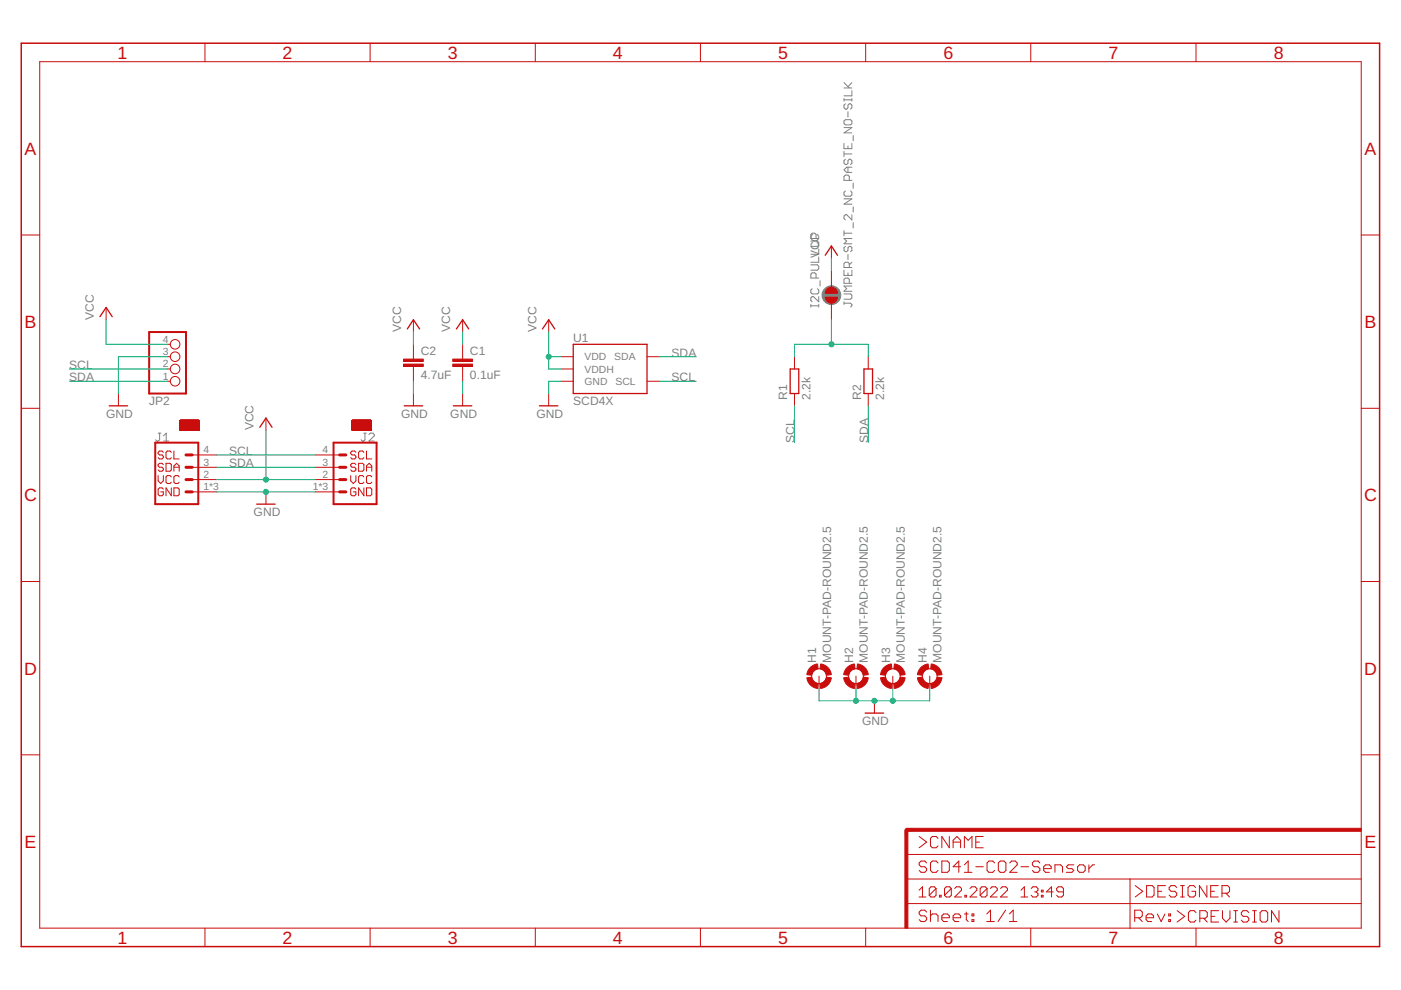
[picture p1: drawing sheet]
<svg xmlns="http://www.w3.org/2000/svg" width="297mm" height="210mm" viewBox="0 0 297 210" stroke-linecap="round" stroke-linejoin="round" font-family="sans-serif">
<g fill="none" stroke="#808080" stroke-width=".21">
<path d="M178.9 18.6h1.7M178.9 17.5l1.2 1.1M180.6 19.2v1.1h-1.7M180.6 17.5l-.8 .9M178.9 25.7l.3-.3h1.1l.3 .3v.5l-.3 .3h-1.1l-.3-.3zM178.9 30.4v1.1h1.7v-1.1M178.9 20.9v.5M178.9 32.1v1.1M178.9 32.6h1.7M178.9 27.1h1.7l-1.7 1.1h1.7M178.9 21.2h1.7M179.2 22l-.3 .3v.5l.3 .3h.3l.3-.3v-.5l.3-.3h.2l.3 .3v.5l-.3 .3"/>
<path d="M179.2 33.8l-.3 .3v.5l.3 .3h.3l.3-.3v-.5l.3-.3h.2l.3 .3v.5l-.3 .3M179.8 23.7v1.1M179.8 31v.5M179.8 35.5v1.1M180.1 38.2v-.8l-.3-.3h-.6l-.3 .3v.8h1.7M180.6 20.9v.5M180.6 35.5h-1.1l-.6 .5 .6 .6h1.1M180.9 28.7v1.1M180.9 38.8v1.1M171.9 51.1h1.4l.3 .3v.6l-.3 .2h-1.4M171.9 56.2h1.4l.3 .3v.5l-.3 .3h-1.4M173 50.6v-.9l-.3-.3h-.5l-.3 .3v.9h1.7"/>
<path d="M173 58.9v-.8l-.3-.3h-.5l-.3 .3v.8h1.7M173.6 54.5v1.1h-1.7M173.6 52.8v1.1h-1.7M173.9 59.5v1.1M178.9 57.3v1.1h1.7v-1.1M178.9 48.9v1.1M178.9 49.4h1.7M178.9 42.2h1.7l-1.7 1.1h1.7M179.2 40.5l-.3 .3v.5l.3 .3h1.1l.3-.3v-.5l-.3-.3M179.2 52.2l-.3 .3v.6l.3 .3h.3l.3-.3v-.6l.3-.3h.2l.3 .3v.6l-.3 .3M179.8 53.9v1.1M179.8 57.8v.6"/>
<path d="M180.1 56.7v-.8l-.3-.3h-.6l-.3 .3v.8h1.7M180.6 45.5v1.1l-1.1-1.1h-.3l-.3 .3v.6l.3 .2M180.6 55.6l-.5 .6M180.6 50.6h-1.7l.6 .5-.6 .6h1.7M180.9 43.9v1.1M180.9 47.2v1.1M171.9 64.8h1.7M171.9 64.6v.5M172.2 61.2l-.3 .3v.5l.3 .3h1.1l.3-.3v-.5l-.3-.3M173.6 62.9v1.1l-1.1-1.1h-.3l-.3 .3v.5l.3 .3M173.6 64.6v.5M178.9 64.3h1.4l.3 .3v.2l-.3 .3"/>
<path d="M178.9 62.3h1.4l.3 .3v.6l-.3 .2h-1.4M178.9 64v.6M180.1 60.1v-.9l-.3-.2h-.6l-.3 .2v.9h1.7M180.6 60.6h-1.7l.6 .6-.6 .6h1.7M33.5 91.8h.6M33.8 91.8v1.4l-.3 .3h-.2l-.3-.3M34.7 93.5h1.1M34.7 92.4l.5-.6v1.7M77.1 91.8h.6M77.4 91.8v1.4l-.3 .3h-.3l-.2-.3M78.2 92.1l.3-.3h.6l.3 .3v.3l-1.2 1.1h1.2"/>
</g>
<circle cx="176.3" cy="62.6" r="1.99" fill="#808080" stroke="#808080" stroke-width=".21"/>
<g fill="none" stroke="#c90d0c" stroke-width=".28">
<path d="M175 54.1l1.3-1.9 1.3 1.9M21.2 67.1l1.3-1.9 1.3 1.9M86.4 69.7l1.3-1.9 1.3 1.9M96.8 69.7l1.3-1.9 1.3 1.9M115 69.7l1.3-1.9 1.3 1.9M121.5 73h15.7v10.4h-15.7zM167.5 78.2h1.9v5.2h-1.9zM183.2 78.2h1.8v5.2h-1.8zM23.2 86h3.9M55.1 90.6l1.3-2 1.3 2M85.7 86h3.9M96.1 86h3.9"/>
<path d="M114.4 86h3.9M54.4 106.9h3.9M183.4 151.2h3.9"/>
</g>
<g fill="none" stroke="#c90d0c" stroke-width=".21">
<path d="M8.4 13.1h280.2v183.7h-280.2zM43.5 9.2v3.9M78.5 9.2v3.9M113.5 9.2v3.9M148.5 9.2v3.9M183.5 9.2v3.9M218.5 9.2v3.9M253.6 9.2v3.9M4.5 49.8h3.9M176.3 52.2v2.6M176.3 57.4v3.5M288.6 49.8h3.9"/>
<path d="M22.5 65.2v2.6M35.5 75.6h.6M35.5 78.2h.6M35.5 73h.6M87.7 67.8v2.6M87.7 73v3.1M87.7 77.7v3.1M98.1 67.8v2.6M98.1 73v3.1M98.1 77.7v3.1M116.3 67.8v2.6M118.9 75.6h2.6"/>
<path d="M118.9 78.2h2.6M137.2 75.6h2.6M168.4 75.6v2.6M176.3 64.3v3.5M184.1 75.6v2.6M4.5 86.6h3.9M25.1 83.4v2.6M34.6 98.5l-.2-.3h-.6l-.3 .3v.3l.3 .3h.6l.2 .3v.2l-.2 .3h-.6l-.3-.3M34.6 95.9l-.2-.3h-.6l-.3 .3v.3l.3 .3h.6l.2 .3v.2l-.2 .3h-.6l-.3-.3M35.2 98.2h.8l.3 .3v1.1l-.3 .3h-.8zM35.5 80.8h.6M36.3 95.9l-.3-.3h-.5l-.3 .3v1.1l.3 .3h.5l.3-.3"/>
<path d="M36.9 99.1h1.1M36.9 95.6v1.7h1.1M36.9 99.9v-1.1l.5-.6 .6 .6v1.1M38.1 91.1h4.1M38.1 91h.3M38.1 90.9h.2M38.1 90.8h.2M38.1 90.7h.2M38.1 90.6h.2M38.1 90.5h.2M38.1 90.4h.2M38.1 90.3h.2"/>
<path d="M38.1 90.2h.2M38.1 90.1h.2M38.1 90h.2M38.1 89.9h.2M38.1 89.8h1.2M38.1 89.7h1.2M38.1 89.5h4.1M38.1 89.4h1.5M38.1 89.3l1.5 .1M38.1 89.3h1.4M38.1 89.2h4.1M38.2 91.1h4"/>
<path d="M38.2 89.2h4M38.2 91.2h4M38.2 89.1h3.9M38.3 91.2h3.8M38.5 91h2.7M38.5 90.9h2.7M38.5 90.8h2.7M38.5 90.7l2.7 .1M38.5 90.7h.1M38.5 90.4h.4M38.5 90.3h.4M38.5 90.2h.4"/>
<path d="M38.5 90.1h.4M38.5 90h.4M38.5 89.9h.4M38.5 90.5h.4M38.5 90.6h.3M38.6 90.6h.2M38.7 90.6h.1M38.7 90.7v.1M38.8 90.7h.2M38.9 90.5h-.4M38.9 90.6h.1M39.1 90.7v.1"/>
<path d="M39.1 90.6h.7M39.1 90.4h.8M39.1 90.3h.7M39.1 90.2h.7M39.1 90.1l.5 .1M39.1 90.1h.4M39.1 90l.3 .1M39.1 90h.3M39.1 89.9h.2M39.1 90.6h.2M39.1 90.7h.2M39.3 89.8l-1.2 .1"/>
<path d="M39.3 89.7h-1.2M39.4 89.6h-1.3M39.5 89.8h2.7M39.5 89.9h.7M39.5 89.7h2.7M39.5 89.6h-1.4M39.5 90.7v.1M39.5 90.6h.1M39.5 89.7h.1M39.6 90h.6M39.6 89.6h.2M39.6 89.5h-1.5"/>
<path d="M39.6 89.3h.1M39.6 90.6h.1M39.6 90.7l.1 .1M39.6 89.5h.1M39.7 89.3v.1M39.7 90h.5M39.7 89.4h2.5M39.8 89.6h.1M39.8 89.5h2.4M39.8 89.4h2.4M39.8 90.1h.4M39.8 90.7h.6"/>
<path d="M39.8 89.3h2.4M39.8 90.5l-.7 .1M39.9 90.5h-.8M39.9 90.7h.4M39.9 90.1h.3M39.9 90.6h.4M39.9 90.2h.3M39.9 89.6h2.3M40 90.5h.2M40 90.3h.2M40 90.4h.2M40.4 90.4h.4"/>
<path d="M40.4 90.3h.4M40.4 90.2h.4M40.4 90.1h.4M40.4 90h.4M40.4 89.9h.4M40.4 90.5h.4M40.4 90.6h.3M40.5 90.7v.1M40.5 90.6h.1M40.6 90.7v.1M40.6 90.6h.1M40.7 90.7h.1"/>
<path d="M40.7 99.1h5.3M40.7 96.5h5.3M40.8 90.6h.1M40.8 90.5h-.4M41 90.7h.2M41 90.6h.2M41 90.5h.2M41 90.4h.2M41 90.3h.2M41 90.2h.2M41 90.1h.2M41 90h.2"/>
<path d="M41 89.9h.2M41.4 90h.1M41.4 91h.8M41.4 90.9h.8M41.4 90.8h.8M41.4 90.7h.8M41.4 90.7h.1M41.4 90.6v.1M41.4 90.4h.5M41.4 90.3h.5M41.4 90.2h.5M41.4 90.1h.5"/>
<path d="M41.4 90.5h.4M41.4 90.5h.5M41.4 90.1h.4M41.4 89.9v.1M41.5 90.6h.3M41.5 90h.3M41.5 90.6h.2M41.5 89.9h-.1M41.6 90.7v.1M41.6 90.6h.1M41.6 89.9h.1M41.6 90h.1"/>
<path d="M41.6 89.8v.1M41.7 90.7v.1M41.7 89.8v.1M41.8 89.9h.4M41.8 90.7h.4M41.9 90.7h.3M41.9 89.9h.3M42 90.6h.2M42 90h.2M42 90.5h.2M42 90.4h.2M42 90.1h.2"/>
<path d="M42 90.3h.2M42 90.2h.2M42.1 90.3h.1M56.4 88.6v2.6M66.8 99.1h5.2M66.8 96.5h5.2M74.6 91.1h4.1M74.6 91h.2M74.6 90.9h.2M74.6 90.8h.2M74.6 90.7h.2M74.6 90.6h.2"/>
<path d="M74.6 90.5h.2M74.6 90.4h.2M74.6 90.3h.2M74.6 90.2h.2M74.6 90.1h.2M74.6 90h.2M74.6 89.9h.2M74.6 89.8h1.2M74.6 89.7h1.2M74.6 89.5h4.1M74.6 89.4h1.5M74.6 89.3l1.5 .1"/>
<path d="M74.6 89.3h1.4M74.6 89.2h4.1M74.7 89.2h4M74.7 91.2h4M74.7 89.1h3.9M74.8 91.2h3.8M75 91h2.7M75 90.9h2.7M75 90.8h2.7M75 90.7l2.7 .1M75 90.7h.1M75 90.4h.4"/>
<path d="M75 90.3h.4M75 90.2h.4M75 90.1h.4M75 90h.4M75 89.9h.4M75 90.5h.4M75 90.6h.3M75.1 90.6h.1M75.2 90.7v.1M75.3 90.7h.2M75.4 90.5h-.4M75.4 90.6v.1"/>
<path d="M75.5 98.5l-.3-.3h-.6l-.2 .3v.3l.2 .3h.6l.3 .3v.2l-.3 .3h-.6l-.2-.3M75.5 95.9l-.3-.3h-.6l-.2 .3v.3l.2 .3h.6l.3 .3v.2l-.3 .3h-.6l-.2-.3M75.5 90.7l.1 .1M75.6 90.6h.7M75.6 90.5h.7M75.6 90.4h.7M75.6 90.3h.7M75.6 90.2h.6M75.6 90.1l.5 .1M75.6 90.1h.4M75.6 90l.3 .1M75.6 90h.3"/>
<path d="M75.6 89.9h.2M75.6 90.6h.2M75.6 90.7v.1M75.6 90.7h.2M75.8 89.8l-1.2 .1M75.8 89.7h-1.2M75.9 89.6h-1.3M75.9 89.8h2.8M76 90.6h.2h-.2M76 89.9h.7M76 89.7h2.7M76 89.6h-1.4"/>
<path d="M76 90.7v.1M76 89.7h.1M76 98.2h.9l.3 .3v1.1l-.3 .3h-.9zM76.1 90h.6M76.1 89.6h.2M76.1 89.5h-1.5M76.1 89.3h.1M76.1 90.7l.1 .1M76.1 89.5h.1M76.2 89.3v.1M76.2 90h.5M76.2 89.4h2.5"/>
<path d="M76.2 89.6h.1M76.2 89.5h.1M76.3 89.4h2.4M76.3 89.6h.1M76.3 90.1h.4M76.3 90.7h.6M76.3 89.5h2.4M76.3 89.3h2.4M76.3 90.5l-.7 .1M76.3 90.4h-.7M76.4 90.7h.4M76.4 90.1h.3"/>
<path d="M76.4 89.6h2.3M76.4 90.6h.4M76.4 90.2h.3M76.5 90.6h.2M76.5 90.3h.2M76.5 90.5h.2M76.5 90.4h.2M76.9 90.4h.4M76.9 90.3h.4M76.9 90.2h.4M76.9 90.1h.4M76.9 90h.4"/>
<path d="M76.9 89.9h.4M76.9 90.5h.4M76.9 90.6h.3M77 90.7v.1M77 90.6h.1M77 90.7l.1 .1M77.2 95.9l-.3-.3h-.6l-.3 .3v1.1l.3 .3h.6l.3-.3M77.2 90.7h.1M77.3 90.6l-.1 .1M77.4 90.7h.3M77.4 90.6h.3M77.4 90.5h.3"/>
<path d="M77.4 90.4h.3M77.4 90.3h.3M77.4 90.2h.3M77.4 90.1h.3M77.4 90h.3M77.4 89.9h.3M77.7 99.1h1.1M77.7 95.6v1.7h1.1M77.7 99.9v-1.1l.6-.6 .5 .6v1.1M77.9 90h.1M77.9 91h.8M77.9 90.9h.8"/>
<path d="M77.9 90.8h.8M77.9 90.7h.8M77.9 90.7h.1M77.9 90.6v.1M77.9 90.5h.4M77.9 90.4h.5M77.9 90.3h.5M77.9 90.2h.5M77.9 90.1h.5M77.9 90.6h.1M77.9 90.1h.4M77.9 89.9v.1"/>
<path d="M77.9 90.6h.4M78 90h.3M78 90.6h.2M78 89.9h-.1M78.1 90.7v.1M78.1 90.6h.1M78.1 89.9h.1M78.1 90h.1M78.1 89.8v.1M78.2 90.7v.1M78.2 89.8v.1M78.3 89.9h.4"/>
<path d="M78.3 90.7h.4M78.4 90.7h.3M78.4 90.4h-.5M78.4 89.9h.3M78.4 90.6h.3M78.4 90h.3M78.5 90.6h.2M78.5 90h.2M78.5 90.5h.2M78.5 90.4h.2M78.5 90.1h.2M78.5 90.3h.2"/>
<path d="M78.5 90.2h.2M78.7 91.1l-4 .1M78.7 89.8l-2.8 .1M78.7 89.2l-4.1 .1M87.7 83.4v2.6M98.1 83.4v2.6M116.3 83.4v2.6M118.9 80.8h2.6M137.2 80.8h2.6M168.4 83.4v2.6M184.1 83.4v2.6M288.6 86.6h3.9"/>
<path d="M33.5 100.8v1.2l.6 .5 .5-.5v-1.2M34.6 103.7l-.2-.3h-.6l-.3 .3v1.1l.3 .3h.6l.2-.3v-.5h-.5M36.3 101.1l-.3-.3h-.5l-.3 .3v1.1l.3 .3h.5l.3-.3M36.3 103.4v1.7l-1.1-1.7v1.7M36.9 103.4h.8l.3 .3v1.1l-.3 .3h-.8zM38 101.1l-.3-.3h-.5l-.3 .3v1.1l.3 .3h.5l.3-.3M40.7 104.3h5.3M40.7 101.7h5.3M56.4 104.3v2.6M66.8 104.3h5.2M66.8 101.7h5.2M74.4 100.8v1.2l.5 .5 .6-.5v-1.2"/>
<path d="M75.5 103.7l-.3-.3h-.6l-.2 .3v1.1l.2 .3h.6l.3-.3v-.5h-.6M77.2 101.1l-.3-.3h-.6l-.3 .3v1.1l.3 .3h.6l.3-.3M77.2 103.4v1.7l-1.2-1.7v1.7M77.7 103.4h.8l.3 .3v1.1l-.3 .3h-.8zM78.8 101.1l-.3-.3h-.5l-.3 .3v1.1l.3 .3h.5l.3-.3M4.5 123.3h3.9M288.6 123.3h3.9M173.7 143.4v2.6M181.5 143.4v2.6M185.4 148.6v2.6M189.3 143.4v2.6M197.1 143.4v2.6"/>
<path d="M4.5 160h3.9M194.9 177.4l1.6 1.1-1.6 1.2M198.9 177.8l-.4-.4h-.8l-.4 .4v1.5l.4 .4h.8l.4-.4M201.3 177.4v2.3l-1.6-2.3v2.3M202.1 179.7v-1.5l.8-.8 .8 .8v1.5M202.1 178.5h1.6M204.5 179.7v-2.3l.8 .8 .8-.8v2.3M206.9 178.5h.8M208.5 177.4h-1.6v2.3h1.6M288.6 160h3.9M43.5 196.8v3.9M78.5 196.8v3.9"/>
<path d="M113.5 196.8v3.9M148.5 196.8v3.9M183.5 196.8v3.9M192.2 191.6h96.4M192.2 186.4h96.4M192.2 181.2h96.4M194.9 190.2h1.4M194.9 188.7l.7-.7v2.2M196.5 193.4l-.4-.4h-.8l-.4 .4v.4l.4 .4h.8l.4 .4v.4l-.4 .4h-.8l-.4-.4M196.5 183l-.4-.4h-.8l-.4 .4v.4l.4 .4h.8l.4 .4v.4l-.4 .4h-.8l-.4-.4M197.3 194.2l.4-.4h.8l.4 .4v1.2M197.3 193v2.4"/>
<path d="M198.5 188.4v1.4l-.4 .4h-.7l-.4-.4M198.5 188.4l-.4-.4h-.7l-.4 .4v1.4M198.5 188.4l-1.5 1.4M198.9 183l-.4-.4h-.8l-.4 .4v1.6l.4 .4h.8l.4-.4M199.2 189.8h.3v.4h-.3zM199.7 194.6h1.6v-.4l-.4-.4h-.8l-.4 .4v.8l.4 .4h.8M199.7 182.6h1.2l.4 .4v1.6l-.4 .4h-1.2zM201.7 188.4v1.4l-.4 .4h-.7l-.3-.4M201.7 188.4l-.4-.4h-.7l-.3 .4v1.4M201.7 188.4l-1.4 1.4M202.1 194.6h1.6v-.4l-.4-.4h-.8l-.4 .4v.8l.4 .4h.8M202.4 188.4l.4-.4h.7l.4 .4v.3l-1.5 1.5h1.5"/>
<path d="M203.7 183.8h-1.6l1.2-1.2v2.4M204.5 193.8h.8M204.5 185h1.6M204.5 183.4l.8-.8v2.4M204.6 189.8h.3v.4h-.3zM204.9 193.4v1.6l.4 .4M205.7 188.4l.3-.4h.7l.4 .4v.3l-1.4 1.5h1.4M206.1 193.8h.4v.4h-.4zM206.1 195h.4v.4h-.4zM206.9 183.8h1.6M209.2 195.4h1.6M209.2 193.8l.8-.8v2.4"/>
<path d="M209.3 188.4v1.4l-.4 .4h-.7l-.4-.4M209.3 188.4l-.4-.4h-.7l-.4 .4v1.4M209.3 188.4l-1.5 1.4M210 188.4l.3-.4h.8l.3 .4v.3l-1.4 1.5h1.4M210.9 183l-.4-.4h-.8l-.4 .4v1.6l.4 .4h.8l.4-.4M211.7 183l.4-.4h.8l.4 .4v1.6l-.4 .4h-.8l-.4-.4zM212.1 188.4l.4-.4h.7l.4 .4v.3l-1.5 1.5h1.5M213.2 193l-1.6 2.4M214 195.4h1.6M214 193.8l.8-.8v2.4M214.1 183l.4-.4h.8l.4 .4v.4l-1.6 1.6h1.6M216.5 190.2h1.4"/>
<path d="M216.5 183.8h1.6M216.5 188.7l.7-.7v2.2M218.5 196.8v3.9M218.6 188.4l.4-.4h.7l.4 .4v.3l-.4 .4M219.4 189.1h.3M219.7 189.1l.4 .4v.3l-.4 .4h-.7l-.4-.4M220.5 183l-.4-.4h-.8l-.4 .4v.4l.4 .4h.8l.4 .4v.4l-.4 .4h-.8l-.4-.4M220.8 189.8h.3v.4h-.3zM220.8 188.7h.3v.4h-.3zM221.3 184.2h1.6v-.4l-.4-.4h-.8l-.4 .4v.8l.4 .4h.8M223.3 189.1h-1.4l1-1.1v2.2M223.7 185v-1.6h1.2l.4 .4v1.2"/>
<path d="M225.5 189.1h-1.1l-.4-.4v-.3l.4-.4h.7l.4 .4v1.4l-.4 .4h-.7l-.4-.4M227.7 183.4h-1.2l-.4 .4 .4 .4h.8l.4 .4-.4 .4h-1.2M228.5 183.8l.4-.4h.8l.4 .4v.8l-.4 .4h-.8l-.4-.4zM230.9 183.4v1.6M232.1 183.4h-.4l-.8 .8M239.6 186.4v10.5M240.6 194.6h1.2l.4-.4v-.8l-.4-.4h-1.2v2.4M240.7 187.8l1.6 1.2-1.6 1.2M241.4 194.6l.8 .8M243 194.6h1.6v-.4l-.4-.4h-.8l-.4 .4v.8l.4 .4h.8M243.1 187.8h1.2l.4 .4v1.6l-.4 .4h-1.2zM245.4 193.8l.8 1.6 .8-1.6"/>
<path d="M245.5 189h.8M247.1 187.8h-1.6v2.4h1.6M247.8 193.8h.4v.4h-.4zM247.8 195h.4v.4h-.4zM249.5 188.2l-.4-.4h-.8l-.4 .4v.4l.4 .4h.8l.4 .4v.4l-.4 .4h-.8l-.4-.4M249.6 193.1l1.6 1.2-1.6 1.2M250.3 190.2h.8M250.3 187.8h.8M250.7 187.8v2.4M253.5 188.2l-.4-.4h-.8l-.4 .4v1.6l.4 .4h.8l.4-.4v-.8h-.8M253.6 193.5l-.4-.4h-.8l-.4 .4v1.6l.4 .4h.8l.4-.4M253.6 196.8v3.9"/>
<path d="M254.4 194.7h1.2l.4-.4v-.8l-.4-.4h-1.2v2.4M255.2 194.7l.8 .8M255.9 187.8v2.4l-1.6-2.4v2.4M256.7 189h.8M256.8 194.3h.8M258.3 187.8h-1.6v2.4h1.6M258.4 193.1h-1.6v2.4h1.6M259.1 189.4h1.2l.4-.4v-.8l-.4-.4h-1.2v2.4M259.2 193.1v1.6l.8 .8 .8-.8v-1.6M259.9 189.4l.8 .8M261.6 193.1h.8M261.6 195.5h.8"/>
<path d="M262 193.1v2.4M264.8 193.5l-.4-.4h-.8l-.4 .4v.4l.4 .4h.8l.4 .4v.4l-.4 .4h-.8l-.4-.4M265.6 193.1h.8M265.6 195.5h.8M266 193.1v2.4M267.6 193.1h.8l.4 .4v1.6l-.4 .4h-.8l-.4-.4v-1.6zM271.2 193.1v2.4l-1.6-2.4v2.4"/>
<circle cx="37.1" cy="73" r="1.02"/>
<circle cx="37.1" cy="75.6" r="1.02"/>
<circle cx="37.1" cy="78.2" r="1.02"/>
<circle cx="37.1" cy="80.8" r="1.02"/>
<circle cx="173.7" cy="143.4" r="1.57"/>
<circle cx="181.5" cy="143.4" r="1.57"/>
<circle cx="189.3" cy="143.4" r="1.57"/>
<circle cx="197.1" cy="143.4" r="1.57"/>
</g>
<g fill="#c90d0c" stroke="#c90d0c" stroke-width=".21">
<path d="M191.9 176h.6v20.8h-.6z"/>
<path d="M192.2 175.6h96.4v.7h-96.4z"/>
<path d="M85.6 77.2h4.1v.5h-4.1z"/>
<path d="M85.6 76.1h4.1v.5h-4.1z"/>
<path d="M96 77.2h4.2v.5h-4.2z"/>
<path d="M96 76.1h4.2v.5h-4.2z"/>
</g>
<path d="M39.4 99.1h1.3M39.4 96.5h1.3M72 99.1h1.3M72 96.5h1.3M39.4 101.7h1.3M39.4 104.3h1.3M72 101.7h1.3M72 104.3h1.3M193.5 175.9h-1.3v1.3" fill="none" stroke="#c90d0c" stroke-width=".63"/>
<path d="M4.5 9.2h288v191.5h-288z" fill="none" stroke="#c90d0c" stroke-width=".32"/>
<g fill="#c90d0c" stroke="#c90d0c" stroke-width=".21">
<path d="M171.7 141.7l.6-.6 1-.3 .2 1-.9 .5-.5 .9-1-.2 .1-.6z" fill-rule="evenodd"/>
<path d="M171.1 143.7l1-.1 .5 .9 .9 .4-.2 1.1a2.56 2.56 0 0 1-2.2-2.3z" fill-rule="evenodd"/>
<path d="M173.9 144.9l.9-.4 .4-.9 1.1 .1a2.56 2.56 0 0 1-2.3 2.3z" fill-rule="evenodd"/>
<path d="M174 140.8a2.56 2.56 0 0 1 2.3 2.2l-1.1 .2-.4-.9-.9-.5z" fill-rule="evenodd"/>
<path d="M179.5 141.7l.6-.6 1.1-.3 .1 1a1.6 1.6 0 0 0-1.4 1.4l-1-.2 .1-.6z" fill-rule="evenodd"/>
<path d="M178.9 143.7l1-.1 .2 .6a1.52 1.52 0 0 0 1.2 .7l-.1 1.1a2.61 2.61 0 0 1-2.3-2.3z" fill-rule="evenodd"/>
<path d="M181.7 144.9a1.6 1.6 0 0 0 1.3-1.3l1.1 .1a2.56 2.56 0 0 1-2.3 2.3z" fill-rule="evenodd"/>
<path d="M181.8 140.8a2.61 2.61 0 0 1 2.3 2.2l-1.1 .2-.2-.7a1.52 1.52 0 0 0-1.1-.7z" fill-rule="evenodd"/>
<path d="M187.3 141.7l.7-.6 1-.3 .1 1a1.6 1.6 0 0 0-1.4 1.4l-1-.2 .1-.6z" fill-rule="evenodd"/>
<path d="M186.7 143.7l1-.1 .3 .6a1.52 1.52 0 0 0 1.1 .7l-.1 1.1a2.61 2.61 0 0 1-2.3-2.3z" fill-rule="evenodd"/>
<path d="M190.9 143.6l1 .1a2.56 2.56 0 0 1-2.3 2.3l-.1-1.1 .9-.4z" fill-rule="evenodd"/>
<path d="M189.6 140.8a2.56 2.56 0 0 1 2.3 2.2l-1 .2-.5-.9-.9-.5z" fill-rule="evenodd"/>
<path d="M195.1 141.7l.7-.6 1-.3 .1 1-.9 .5-.4 .9-1.1-.2 .2-.6z" fill-rule="evenodd"/>
<path d="M194.5 143.7l1.1-.1 .4 .9 .9 .4-.1 1.1a2.56 2.56 0 0 1-2.3-2.3z" fill-rule="evenodd"/>
<path d="M197.3 144.9a1.66 1.66 0 0 0 1.4-1.3l1 .1a2.56 2.56 0 0 1-2.3 2.3z" fill-rule="evenodd"/>
<path d="M197.4 140.8a2.61 2.61 0 0 1 2.3 2.2l-1 .2-.2-.7a1.52 1.52 0 0 0-1.2-.7z" fill-rule="evenodd"/>
<path d="M175.4 61.2a1.32 1.32 0 0 1 1.4-.2 1.32 1.32 0 0 1 .8 1.2h-2.6v-.5z" fill-rule="evenodd"/>
<path d="M175 63h2.6a1.3 1.3 0 0 1-1.3 1.3 1.3 1.3 0 0 1-1.3-1.3z" fill-rule="evenodd"/>
</g>
<path d="M31.6 70.4h7.8v13h-7.8zM32.9 93.9h9.1v13h-9.1zM70.7 93.9h9.1v13h-9.1z" fill="none" stroke="#c90d0c" stroke-width=".42"/>
<g fill="none" stroke="#0dab76" stroke-width=".21">
<path d="M176.3 54.8v2.6M14.7 78.2h20.8M22.5 67.8v5.2h13M35.5 75.6h-10.4v7.8M87.7 70.4v2.6M98.1 70.4v2.6M116.3 70.4v7.8h2.6M116.3 75.6h2.6M139.8 75.6h7.8M168.4 75.6v-2.6h15.7v2.6M176.3 67.8v5.2M14.7 80.8h20.8"/>
<path d="M46 96.5h20.8M46 99.1h20.8M56.4 91.2v10.5M87.7 80.8v2.6M98.1 80.8v2.6M118.9 80.8h-2.6v2.6M139.8 80.8h7.8M168.4 86v7.9M184.1 86v7.9M46 104.3h20.8M46 101.7h20.8M173.7 146v2.6h23.4v-2.6"/>
<path d="M181.5 146v2.6M189.3 146v2.6"/>
</g>
<g fill="#0dab76" stroke="#0dab76" stroke-width=".21">
<circle cx="189.3" cy="148.6" r=".53"/>
<circle cx="181.5" cy="148.6" r=".53"/>
<circle cx="185.4" cy="148.6" r=".53"/>
<circle cx="56.4" cy="104.3" r=".53"/>
<circle cx="176.3" cy="73" r=".53"/>
<circle cx="116.3" cy="75.6" r=".53"/>
<circle cx="56.4" cy="101.7" r=".53"/>
</g>
<g font-size="3.8" fill="#c90d0c">
<text x="24.9" y="12.5">1</text>
<text x="59.9" y="12.5">2</text>
<text x="94.9" y="12.5">3</text>
<text x="130" y="12.5">4</text>
<text x="165" y="12.5">5</text>
<text x="200" y="12.5">6</text>
<text x="235" y="12.5">7</text>
<text x="270" y="12.5">8</text>
<text x="5.2" y="32.8">A</text>
<text x="289.3" y="32.8">A</text>
<text x="5.2" y="69.5">B</text>
<text x="289.3" y="69.5">B</text>
<text x="5.1" y="106.3">C</text>
<text x="289.2" y="106.3">C</text>
<text x="5.1" y="143">D</text>
<text x="289.2" y="143">D</text>
<text x="5.2" y="179.8">E</text>
<text x="289.3" y="179.8">E</text>
<text x="24.9" y="200.1">1</text>
<text x="59.9" y="200.1">2</text>
<text x="94.9" y="200.1">3</text>
<text x="130" y="200.1">4</text>
<text x="165" y="200.1">5</text>
<text x="200" y="200.1">6</text>
<text x="235" y="200.1">7</text>
<text x="270" y="200.1">8</text>
</g>
<g font-size="2.6" fill="#808080">
<text x="173.7" y="54.8" transform="rotate(-90 173.7 54.8)">VCC</text>
<text x="19.9" y="67.8" transform="rotate(-90 19.9 67.8)">VCC</text>
<text x="85" y="70.4" transform="rotate(-90 85 70.4)">VCC</text>
<text x="95.5" y="70.4" transform="rotate(-90 95.5 70.4)">VCC</text>
<text x="113.7" y="70.4" transform="rotate(-90 113.7 70.4)">VCC</text>
<text x="89.2" y="75.2">C2</text>
<text x="99.6" y="75.2">C1</text>
<text x="121.5" y="72.5">U1</text>
<text x="142.4" y="75.6">SDA</text>
<text x="14.7" y="78.2">SCL</text>
<text x="14.7" y="80.8">SDA</text>
<text x="89.2" y="80.4">4.7uF</text>
<text x="99.6" y="80.4">0.1uF</text>
<text x="142.4" y="80.8">SCL</text>
<text x="22.5" y="88.6">GND</text>
<text x="31.6" y="85.9">JP2</text>
<text x="85" y="88.6">GND</text>
<text x="95.5" y="88.6">GND</text>
<text x="113.7" y="88.6">GND</text>
<text x="121.5" y="85.8">SCD4X</text>
<text x="166.9" y="84.7" transform="rotate(-90 166.9 84.7)">R1</text>
<text x="171.8" y="84.7" transform="rotate(-90 171.8 84.7)">2.2k</text>
<text x="182.5" y="84.7" transform="rotate(-90 182.5 84.7)">R2</text>
<text x="187.5" y="84.7" transform="rotate(-90 187.5 84.7)">2.2k</text>
<text x="53.8" y="91.3" transform="rotate(-90 53.8 91.3)">VCC</text>
<text x="168.4" y="93.9" transform="rotate(-90 168.4 93.9)">SCL</text>
<text x="184.1" y="93.9" transform="rotate(-90 184.1 93.9)">SDA</text>
<text x="48.6" y="96.5">SCL</text>
<text x="48.6" y="99.1">SDA</text>
<text x="53.8" y="109.5">GND</text>
<text x="173.1" y="140.5" transform="rotate(-90 173.1 140.5)">H1</text>
<text x="176.2" y="140.5" transform="rotate(-90 176.2 140.5)">MOUNT-PAD-ROUND2.5</text>
<text x="180.9" y="140.5" transform="rotate(-90 180.9 140.5)">H2</text>
<text x="184" y="140.5" transform="rotate(-90 184 140.5)">MOUNT-PAD-ROUND2.5</text>
<text x="188.7" y="140.5" transform="rotate(-90 188.7 140.5)">H3</text>
<text x="191.8" y="140.5" transform="rotate(-90 191.8 140.5)">MOUNT-PAD-ROUND2.5</text>
<text x="196.5" y="140.5" transform="rotate(-90 196.5 140.5)">H4</text>
<text x="199.6" y="140.5" transform="rotate(-90 199.6 140.5)">MOUNT-PAD-ROUND2.5</text>
<text x="182.8" y="153.8">GND</text>
</g>
<g font-size="2.2" fill="#808080">
<text x="34.5" y="77.9">2</text>
<text x="34.5" y="75.3">3</text>
<text x="34.5" y="72.6">4</text>
<text x="123.9" y="76.4">VDD</text>
<text x="130.2" y="76.4">SDA</text>
<text x="34.5" y="80.5">1</text>
<text x="123.9" y="81.6">GND</text>
<text x="123.9" y="79">VDDH</text>
<text x="130.5" y="81.6">SCL</text>
<text x="43.1" y="101.3">2</text>
<text x="43.1" y="98.7">3</text>
<text x="43.1" y="96.1">4</text>
<text x="68.4" y="101.3">2</text>
<text x="68.4" y="98.7">3</text>
<text x="68.4" y="96.1">4</text>
<text x="43.1" y="103.9">1*3</text>
<text x="66.3" y="103.9">1*3</text>
</g>
</svg>
